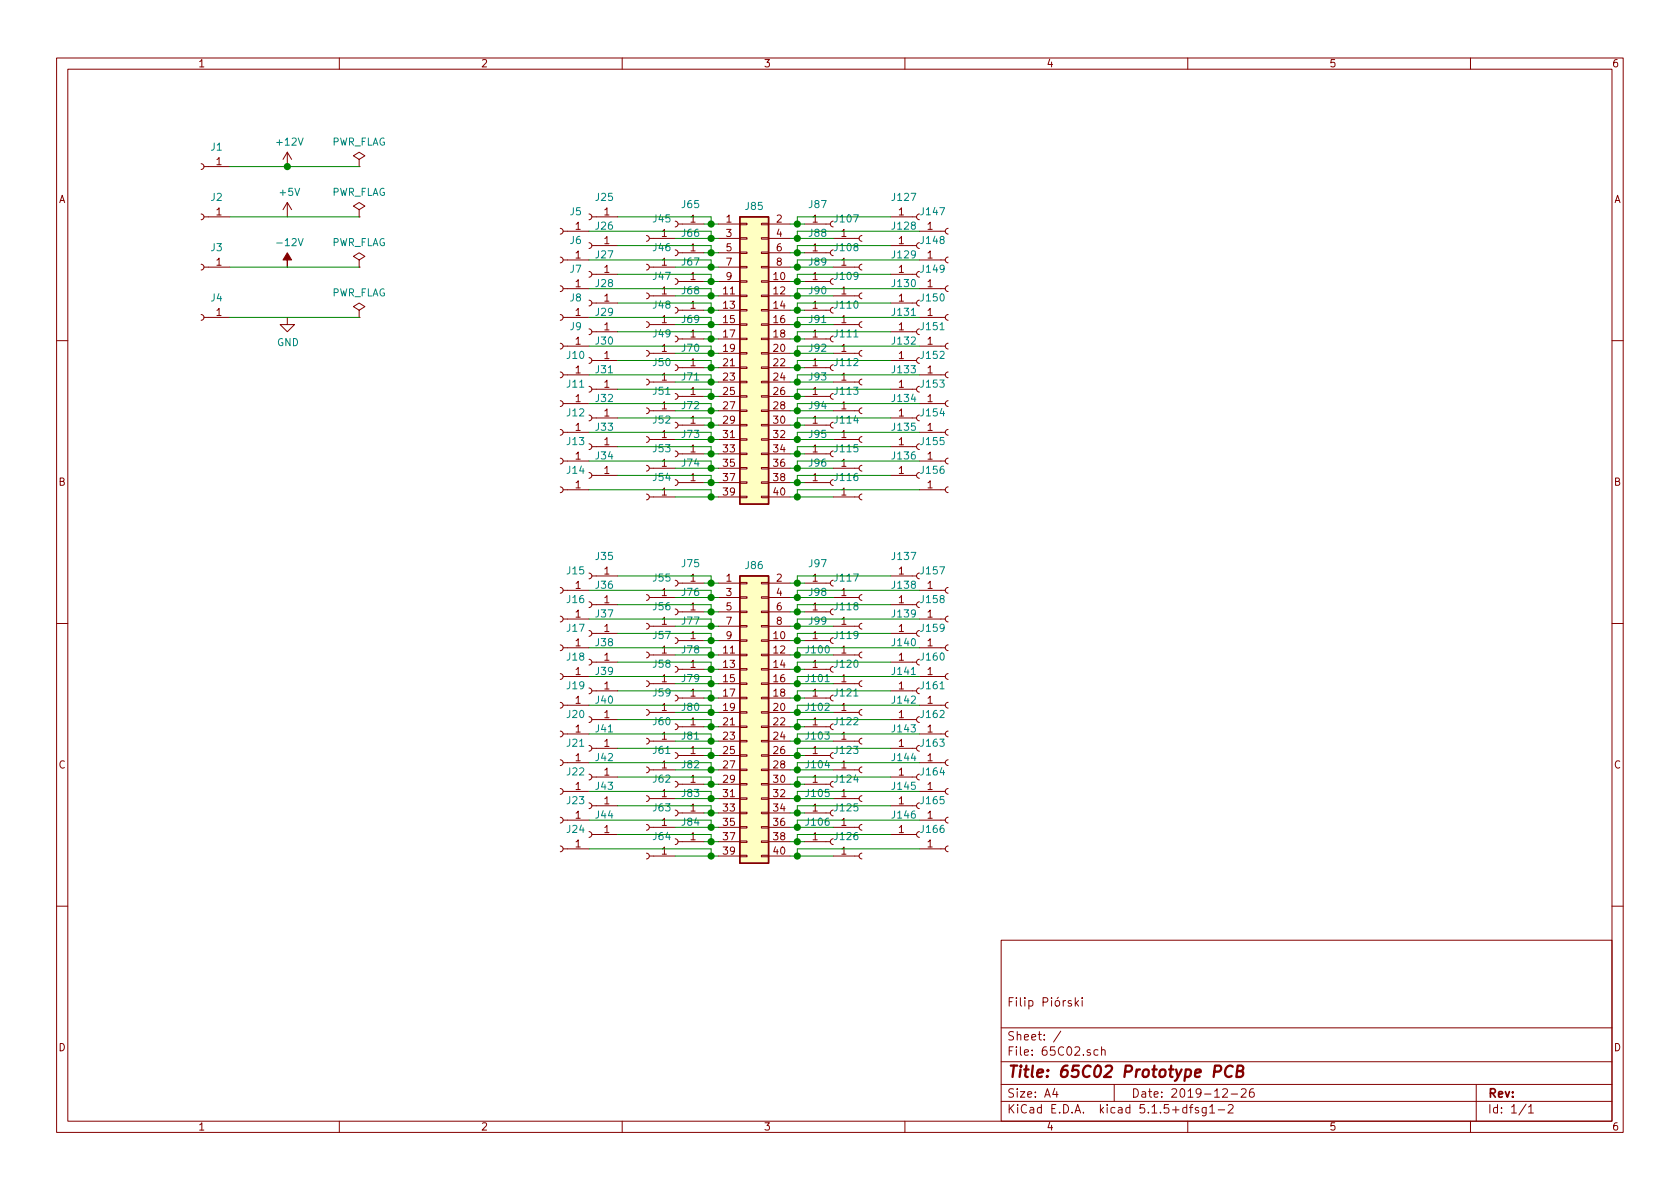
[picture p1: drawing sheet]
<svg xmlns="http://www.w3.org/2000/svg" width="297mm" height="210mm" viewBox="0 0 297 210" stroke-linecap="round" stroke-linejoin="round" font-family="sans-serif">
<g fill="none" stroke="#840000" stroke-width=".18">
<path d="M10 10.3h277v189.9h-277zM12 12.2h273v186.1h-273zM60 10.3v1.9M110 10.3v1.9M160 10.3v1.9M210 10.3v1.9M260 10.3v1.9M35.6 29l.3 .1 .2 .3-.2 .4-.3 .2M35.6 37.8l.3 .2 .2 .2-.2 .5-.3 .2M36.1 38.3h4.5M36.1 29.5h4.5M50.8 26.9l-.8 1.3"/>
<path d="M50.8 26.9v2.6M50.8 35.8v2.5M50.8 26.9l.8 1.3M50.8 35.8l-.8 1.3M50.8 35.8l.8 1.3M63.5 28.2l1-.6-1-.7-1 .7 1 .6v1.3M63.5 29.5h.1M63.5 37.1l1-.7-1-.6-1 .6 1 .7v1.2M63.5 38.3h.1M104.1 37.8l.4 .2 .1 .2-.1 .5-.4 .2M104.6 38.3h4.6M119.4 39.1l.3 .1 .2 .3-.1 .4-.4 .2"/>
<path d="M119.9 39.6h4.6M127 39.6h3.8M130.8 39.5h1.3v.2h-1.3zM134.6 39.5h1.3v.2h-1.3zM135.9 39.6h3.8M142.2 39.6h4.6M147.3 39.1l-.3 .1-.2 .3 .1 .4 .4 .2M157.5 38.3h4.6M162.6 37.8l-.3 .1-.2 .4 .1 .4 .4 .2M35.6 46.7l.3 .2 .2 .2-.2 .5-.3 .1M35.6 55.6l.3 .1 .2 .3-.2 .5-.3 .1M36.1 56.1h4.5"/>
<path d="M36.1 47.2h4.5M50.8 56.1v1.3h1.3l-1.3 1.3-1.3-1.3h1.3M63.5 46l1-.7-1-.6-1 .6 1 .7v1.2M63.5 47.2h.1M63.5 54.9l1-.7-1-.6-1 .6 1 .7v1.2M63.5 56.1h.1M99.1 50.5l.3 .2 .2 .2-.2 .5-.3 .2M99.1 55.6l.3 .1 .2 .3-.2 .5-.3 .1M99.1 45.5l.3 .1 .2 .3-.2 .4-.3 .2M99.1 40.4l.3 .1 .2 .3-.2 .4-.3 .2M99.6 56.1h4.5M99.6 51h4.5"/>
<path d="M99.6 46h4.5M99.6 40.9h4.5M104.1 48l.4 .1 .1 .3-.1 .4-.4 .2M104.1 53.1l.4 .1 .1 .3-.1 .4-.4 .2M104.1 58.2l.4 .1 .1 .3-.1 .4-.4 .2M104.1 42.9l.4 .1 .1 .3-.1 .5-.4 .1M104.6 53.6h4.6M104.6 48.5h4.6M104.6 58.7h4.6M104.6 43.4h4.6M114.3 41.7l.3 .1 .2 .3-.1 .4-.4 .2M114.3 46.7l.3 .2 .2 .2-.1 .5-.4 .1"/>
<path d="M114.3 51.8l.3 .1 .2 .3-.1 .4-.4 .2M114.3 56.9l.3 .1 .2 .3-.1 .4-.4 .2M114.8 47.2h4.6M114.8 52.3h4.6M114.8 57.4h4.6M114.8 42.2h4.6M119.4 44.2l.3 .1 .2 .3-.1 .4-.4 .2M119.4 49.3l.3 .1 .2 .3-.1 .4-.4 .2M119.4 54.4l.3 .1 .2 .3-.1 .4-.4 .2M119.4 59.4l.3 .2 .2 .2-.1 .5-.4 .1M119.9 44.7h4.6M119.9 49.8h4.6"/>
<path d="M119.9 54.9h4.6M119.9 59.9h4.6M127 44.7h3.8M127 47.2h3.8M127 49.8h3.8M127 52.3h3.8M127 54.9h3.8M127 57.4h3.8M127 59.9h3.8M127 42.2h3.8M130.8 59.8h1.3v.3h-1.3zM130.8 57.3h1.3v.2h-1.3z"/>
<path d="M130.8 54.7h1.3v.3h-1.3zM130.8 52.2h1.3v.2h-1.3zM130.8 49.7h1.3v.2h-1.3zM130.8 47.1h1.3v.3h-1.3zM130.8 44.6h1.3v.2h-1.3zM130.8 42h1.3v.3h-1.3zM134.6 59.8h1.3v.3h-1.3zM134.6 57.3h1.3v.2h-1.3zM134.6 54.7h1.3v.3h-1.3zM134.6 52.2h1.3v.2h-1.3zM134.6 49.7h1.3v.2h-1.3zM134.6 47.1h1.3v.3h-1.3z"/>
<path d="M134.6 44.6h1.3v.2h-1.3zM134.6 42h1.3v.3h-1.3zM135.9 44.7h3.8M135.9 47.2h3.8M135.9 49.8h3.8M135.9 52.3h3.8M135.9 54.9h3.8M135.9 57.4h3.8M135.9 59.9h3.8M135.9 42.2h3.8M142.2 44.7h4.6M142.2 49.8h4.6"/>
<path d="M142.2 54.9h4.6M142.2 59.9h4.6M147.3 44.2l-.3 .1-.2 .3 .1 .4 .4 .2M147.3 49.3l-.3 .1-.2 .3 .1 .4 .4 .2M147.3 54.4l-.3 .1-.2 .3 .1 .4 .4 .2M147.3 59.4l-.3 .1-.2 .4 .1 .3 .4 .2M147.3 47.2h4.6M147.3 52.3h4.6M147.3 57.4h4.6M147.3 42.2h4.6M152.4 46.7l-.3 .1-.2 .4 .1 .3 .4 .2M152.4 51.8l-.3 .1-.2 .3 .1 .4 .4 .2"/>
<path d="M152.4 56.9l-.3 .1-.2 .3 .1 .4 .4 .2M152.4 41.7l-.3 .1-.2 .3 .1 .4 .4 .2M157.5 53.6h4.6M157.5 48.5h4.6M157.5 58.7h4.6M157.5 43.4h4.6M162.6 53.1l-.3 .1-.2 .3 .1 .4 .4 .2M162.6 48l-.3 .1-.2 .3 .1 .4 .4 .2M162.6 58.2l-.3 .1-.2 .3 .1 .4 .4 .2M162.6 42.9l-.3 .1-.2 .4 .1 .3 .4 .2M162.6 56.1h4.5M162.6 51h4.5"/>
<path d="M162.6 46h4.5M162.6 40.9h4.5M167.6 55.6l-.3 .1-.2 .4 .1 .3 .4 .2M167.6 50.5l-.3 .1-.2 .4 .1 .4 .4 .2M167.6 45.5l-.3 .1-.2 .3 .1 .4 .4 .2M167.6 40.4l-.3 .1-.2 .3 .1 .4 .4 .2M10 60.2h2M99.1 60.7l.3 .1 .2 .3-.2 .4-.3 .2M99.1 65.8l.3 .1 .2 .3-.2 .4-.3 .2M99.1 70.9l.3 .1 .2 .3-.2 .4-.3 .2M99.1 75.9l.3 .2 .2 .2-.2 .5-.3 .2M99.6 76.4h4.5"/>
<path d="M99.6 71.4h4.5M99.6 66.3h4.5M99.6 61.2h4.5M104.1 78.5l.4 .1 .1 .3-.1 .4-.4 .2M104.1 63.2l.4 .2 .1 .2-.1 .5-.4 .2M104.1 68.3l.4 .1 .1 .3-.1 .5-.4 .1M104.1 73.4l.4 .1 .1 .3-.1 .4-.4 .2M104.6 79h4.6M104.6 73.9h4.6M104.6 68.8h4.6M104.6 63.7h4.6M114.3 62l.3 .1 .2 .3-.1 .4-.4 .2"/>
<path d="M114.3 67.1l.3 .1 .2 .3-.1 .4-.4 .2M114.3 72.1l.3 .2 .2 .2-.1 .5-.4 .1M114.3 77.2l.3 .1 .2 .3-.1 .4-.4 .2M114.8 62.5h4.6M114.8 67.6h4.6M114.8 72.6h4.6M114.8 77.7h4.6M119.4 64.5l.3 .1 .2 .3-.1 .4-.4 .2M119.4 69.6l.3 .1 .2 .3-.1 .4-.4 .2M119.4 74.7l.3 .1 .2 .3-.1 .4-.4 .2M119.4 79.8l.3 .1 .2 .3-.1 .4-.4 .2M119.9 65h4.6"/>
<path d="M119.9 70.1h4.6M119.9 75.2h4.6M127 62.5h3.8M127 65h3.8M127 67.6h3.8M127 70.1h3.8M127 72.6h3.8M127 75.2h3.8M127 77.7h3.8M130.8 67.4h1.3v.3h-1.3zM130.8 70h1.3v.2h-1.3zM130.8 72.5h1.3v.3h-1.3z"/>
<path d="M130.8 75.1h1.3v.2h-1.3zM130.8 77.6h1.3v.2h-1.3zM130.8 64.9h1.3v.2h-1.3zM130.8 62.4h1.3v.2h-1.3zM134.6 67.4h1.3v.3h-1.3zM134.6 70h1.3v.2h-1.3zM134.6 72.5h1.3v.3h-1.3zM134.6 75.1h1.3v.2h-1.3zM134.6 77.6h1.3v.2h-1.3zM134.6 64.9h1.3v.2h-1.3zM134.6 62.4h1.3v.2h-1.3zM135.9 62.5h3.8"/>
<path d="M135.9 65h3.8M135.9 67.6h3.8M135.9 70.1h3.8M135.9 72.6h3.8M135.9 75.2h3.8M135.9 77.7h3.8M142.2 65h4.6M142.2 70.1h4.6M142.2 75.2h4.6M147.3 64.5l-.3 .1-.2 .3 .1 .4 .4 .2M147.3 69.6l-.3 .1-.2 .3 .1 .4 .4 .2M147.3 74.7l-.3 .1-.2 .3 .1 .4 .4 .2"/>
<path d="M147.3 79.8l-.3 .1-.2 .3 .1 .4 .4 .2M147.3 62.5h4.6M147.3 67.6h4.6M147.3 72.6h4.6M147.3 77.7h4.6M152.4 62l-.3 .1-.2 .3 .1 .4 .4 .2M152.4 67.1l-.3 .1-.2 .3 .1 .4 .4 .2M152.4 72.1l-.3 .1-.2 .4 .1 .3 .4 .2M152.4 77.2l-.3 .1-.2 .3 .1 .4 .4 .2M157.5 79h4.6M157.5 73.9h4.6M157.5 68.8h4.6"/>
<path d="M157.5 63.7h4.6M162.6 78.5l-.3 .1-.2 .3 .1 .4 .4 .2M162.6 73.4l-.3 .1-.2 .3 .1 .4 .4 .2M162.6 68.3l-.3 .1-.2 .4 .1 .3 .4 .2M162.6 63.2l-.3 .1-.2 .4 .1 .4 .4 .2M162.6 76.4h4.5M162.6 71.4h4.5M162.6 66.3h4.5M162.6 61.2h4.5M167.6 75.9l-.3 .1-.2 .4 .1 .4 .4 .2M167.6 70.9l-.3 .1-.2 .3 .1 .4 .4 .2M167.6 65.8l-.3 .1-.2 .3 .1 .4 .4 .2"/>
<path d="M167.6 60.7l-.3 .1-.2 .3 .1 .4 .4 .2M285 60.2h2M99.1 81l.3 .1 .2 .3-.2 .5-.3 .1M99.1 86.1l.3 .1 .2 .3-.2 .4-.3 .2M99.6 81.5h4.5M99.6 86.6h4.5M104.1 83.6l.4 .1 .1 .3-.1 .4-.4 .2M104.6 84.1h4.6M114.3 82.3l.3 .1 .2 .3-.1 .4-.4 .2M114.3 87.4l.3 .1 .2 .3-.1 .4-.4 .2M114.8 87.9h4.6M114.8 82.8h4.6"/>
<path d="M119.4 84.8l.3 .2 .2 .2-.1 .5-.4 .1M119.9 85.3h4.6M119.9 80.3h4.6M127 87.9h3.8M127 85.3h3.8M127 82.8h3.8M127 80.3h3.8M130.8 80.1h1.3v.3h-1.3zM130.8 82.7h1.3v.2h-1.3zM130.8 85.2h1.3v.3h-1.3zM130.8 87.8h1.3v.2h-1.3zM134.6 80.1h1.3v.3h-1.3z"/>
<path d="M134.6 82.7h1.3v.2h-1.3zM134.6 85.2h1.3v.3h-1.3zM134.6 87.8h1.3v.2h-1.3zM135.9 87.9h3.8M135.9 85.3h3.8M135.9 82.8h3.8M135.9 80.3h3.8M142.2 85.3h4.6M142.2 80.3h4.6M147.3 84.8l-.3 .1-.2 .4 .1 .3 .4 .2M147.3 87.9h4.6M147.3 82.8h4.6"/>
<path d="M152.4 87.4l-.3 .1-.2 .3 .1 .4 .4 .2M152.4 82.3l-.3 .1-.2 .3 .1 .4 .4 .2M157.5 84.1h4.6M162.6 83.6l-.3 .1-.2 .3 .1 .4 .4 .2M162.6 81.5h4.5M162.6 86.6h4.5M167.6 81l-.3 .1-.2 .4 .1 .3 .4 .2M167.6 86.1l-.3 .1-.2 .3 .1 .4 .4 .2M10 110.3h2M99.1 119.1l.3 .1 .2 .3-.2 .5-.3 .1M99.1 114l.3 .2 .2 .2-.2 .5-.3 .2M99.1 109l.3 .1 .2 .3-.2 .4-.3 .2"/>
<path d="M99.1 103.9l.3 .1 .2 .3-.2 .4-.3 .2M99.6 119.6h4.5M99.6 114.5h4.5M99.6 109.5h4.5M99.6 104.4h4.5M104.1 116.6l.4 .1 .1 .3-.1 .4-.4 .2M104.1 111.5l.4 .1 .1 .3-.1 .4-.4 .2M104.1 106.4l.4 .1 .1 .3-.1 .5-.4 .1M104.1 101.3l.4 .2 .1 .2-.1 .5-.4 .2M104.6 117.1h4.6M104.6 112h4.6M104.6 106.9h4.6"/>
<path d="M104.6 101.8h4.6M114.3 115.3l.3 .1 .2 .3-.1 .4-.4 .2M114.3 110.2l.3 .2 .2 .2-.1 .5-.4 .1M114.3 105.2l.3 .1 .2 .3-.1 .4-.4 .2M114.8 115.8h4.6M114.8 110.7h4.6M114.8 105.7h4.6M119.4 117.9l.3 .1 .2 .3-.1 .4-.4 .2M119.4 112.8l.3 .1 .2 .3-.1 .4-.4 .2M119.4 107.7l.3 .1 .2 .3-.1 .4-.4 .2M119.4 102.6l.3 .1 .2 .3-.1 .4-.4 .2M119.9 118.4h4.6"/>
<path d="M119.9 113.3h4.6M119.9 108.2h4.6M119.9 103.1h4.6M127 118.4h3.8M127 115.8h3.8M127 113.3h3.8M127 110.7h3.8M127 108.2h3.8M127 105.7h3.8M127 103.1h3.8M130.8 118.2h1.3v.3h-1.3zM130.8 115.7h1.3v.2h-1.3z"/>
<path d="M130.8 113.2h1.3v.2h-1.3zM130.8 110.6h1.3v.3h-1.3zM130.8 108.1h1.3v.2h-1.3zM130.8 105.5h1.3v.3h-1.3zM130.8 103h1.3v.2h-1.3zM134.6 118.2h1.3v.3h-1.3zM134.6 115.7h1.3v.2h-1.3zM134.6 113.2h1.3v.2h-1.3zM134.6 110.6h1.3v.3h-1.3zM134.6 108.1h1.3v.2h-1.3zM134.6 105.5h1.3v.3h-1.3zM134.6 103h1.3v.2h-1.3z"/>
<path d="M135.9 118.4h3.8M135.9 115.8h3.8M135.9 113.3h3.8M135.9 110.7h3.8M135.9 108.2h3.8M135.9 105.7h3.8M135.9 103.1h3.8M142.2 118.4h4.6M142.2 113.3h4.6M142.2 108.2h4.6M142.2 103.1h4.6M147.3 117.9l-.3 .1-.2 .3 .1 .4 .4 .2"/>
<path d="M147.3 112.8l-.3 .1-.2 .3 .1 .4 .4 .2M147.3 107.7l-.3 .1-.2 .3 .1 .4 .4 .2M147.3 102.6l-.3 .1-.2 .3 .1 .4 .4 .2M147.3 115.8h4.6M147.3 110.7h4.6M147.3 105.7h4.6M152.4 115.3l-.3 .1-.2 .3 .1 .4 .4 .2M152.4 110.2l-.3 .1-.2 .4 .1 .3 .4 .2M152.4 105.2l-.3 .1-.2 .3 .1 .4 .4 .2M157.5 117.1h4.6M157.5 112h4.6M157.5 106.9h4.6"/>
<path d="M157.5 101.8h4.6M162.6 101.3l-.3 .1-.2 .4 .1 .4 .4 .2M162.6 106.4l-.3 .1-.2 .4 .1 .3 .4 .2M162.6 111.5l-.3 .1-.2 .3 .1 .4 .4 .2M162.6 116.6l-.3 .1-.2 .3 .1 .4 .4 .2M162.6 119.6h4.5M162.6 114.5h4.5M162.6 109.5h4.5M162.6 104.4h4.5M167.6 119.1l-.3 .1-.2 .4 .1 .3 .4 .2M167.6 114l-.3 .1-.2 .4 .1 .4 .4 .2M167.6 103.9l-.3 .1-.2 .3 .1 .4 .4 .2"/>
<path d="M167.6 109l-.3 .1-.2 .3 .1 .4 .4 .2M285 110.3h2M99.1 139.4l.3 .2 .2 .2-.2 .5-.3 .2M99.1 134.4l.3 .1 .2 .3-.2 .4-.3 .2M99.1 129.3l.3 .1 .2 .3-.2 .4-.3 .2M99.1 124.2l.3 .1 .2 .3-.2 .4-.3 .2M99.6 139.9h4.5M99.6 134.9h4.5M99.6 129.8h4.5M99.6 124.7h4.5M104.1 121.7l.4 .1 .1 .3-.1 .4-.4 .2M104.1 136.9l.4 .1 .1 .3-.1 .4-.4 .2"/>
<path d="M104.1 131.8l.4 .1 .1 .3-.1 .5-.4 .1M104.1 126.7l.4 .2 .1 .2-.1 .5-.4 .2M104.6 122.2h4.6M104.6 137.4h4.6M104.6 132.3h4.6M104.6 127.2h4.6M114.3 120.4l.3 .1 .2 .3-.1 .4-.4 .2M114.3 135.6l.3 .2 .2 .2-.1 .5-.4 .1M114.3 130.6l.3 .1 .2 .3-.1 .4-.4 .2M114.3 125.5l.3 .1 .2 .3-.1 .4-.4 .2M114.8 120.9h4.6M114.8 136.1h4.6"/>
<path d="M114.8 131.1h4.6M114.8 126h4.6M119.4 138.2l.3 .1 .2 .3-.1 .4-.4 .2M119.4 133.1l.3 .1 .2 .3-.1 .4-.4 .2M119.4 128l.3 .1 .2 .3-.1 .4-.4 .2M119.4 122.9l.3 .2 .2 .2-.1 .5-.4 .1M119.9 138.7h4.6M119.9 133.6h4.6M119.9 128.5h4.6M119.9 123.4h4.6M127 120.9h3.8M127 136.1h3.8"/>
<path d="M127 138.7h3.8M127 133.6h3.8M127 131.1h3.8M127 128.5h3.8M127 126h3.8M127 123.4h3.8M130.8 130.9h1.3v.3h-1.3zM130.8 133.5h1.3v.2h-1.3zM130.8 136h1.3v.3h-1.3zM130.8 138.6h1.3v.2h-1.3zM130.8 128.4h1.3v.2h-1.3zM130.8 123.3h1.3v.3h-1.3z"/>
<path d="M130.8 120.8h1.3v.2h-1.3zM130.8 125.9h1.3v.2h-1.3zM134.6 130.9h1.3v.3h-1.3zM134.6 133.5h1.3v.2h-1.3zM134.6 136h1.3v.3h-1.3zM134.6 138.6h1.3v.2h-1.3zM134.6 128.4h1.3v.2h-1.3zM134.6 123.3h1.3v.3h-1.3zM134.6 120.8h1.3v.2h-1.3zM134.6 125.9h1.3v.2h-1.3zM135.9 120.9h3.8M135.9 136.1h3.8"/>
<path d="M135.9 138.7h3.8M135.9 133.6h3.8M135.9 131.1h3.8M135.9 128.5h3.8M135.9 126h3.8M135.9 123.4h3.8M142.2 138.7h4.6M142.2 133.6h4.6M142.2 128.5h4.6M142.2 123.4h4.6M147.3 133.1l-.3 .1-.2 .3 .1 .4 .4 .2M147.3 128l-.3 .1-.2 .3 .1 .4 .4 .2"/>
<path d="M147.3 122.9l-.3 .1-.2 .4 .1 .3 .4 .2M147.3 138.2l-.3 .1-.2 .3 .1 .4 .4 .2M147.3 120.9h4.6M147.3 136.1h4.6M147.3 131.1h4.6M147.3 126h4.6M152.4 120.4l-.3 .1-.2 .3 .1 .4 .4 .2M152.4 130.6l-.3 .1-.2 .3 .1 .4 .4 .2M152.4 125.5l-.3 .1-.2 .3 .1 .4 .4 .2M152.4 135.6l-.3 .1-.2 .4 .1 .3 .4 .2M157.5 122.2h4.6M157.5 137.4h4.6"/>
<path d="M157.5 132.3h4.6M157.5 127.2h4.6M162.6 121.7l-.3 .1-.2 .3 .1 .4 .4 .2M162.6 126.7l-.3 .1-.2 .4 .1 .4 .4 .2M162.6 131.8l-.3 .1-.2 .4 .1 .3 .4 .2M162.6 136.9l-.3 .1-.2 .3 .1 .4 .4 .2M162.6 139.9h4.5M162.6 134.9h4.5M162.6 129.8h4.5M162.6 124.7h4.5M167.6 124.2l-.3 .1-.2 .3 .1 .4 .4 .2M167.6 134.4l-.3 .1-.2 .3 .1 .4 .4 .2"/>
<path d="M167.6 139.4l-.3 .1-.2 .4 .1 .4 .4 .2M167.6 129.3l-.3 .1-.2 .3 .1 .4 .4 .2M99.1 149.6l.3 .1 .2 .3-.2 .4-.3 .2M99.1 144.5l.3 .1 .2 .3-.2 .5-.3 .1M99.6 150.1h4.5M99.6 145h4.5M104.1 147.1l.4 .1 .1 .3-.1 .4-.4 .2M104.1 142l.4 .1 .1 .3-.1 .4-.4 .2M104.6 147.6h4.6M104.6 142.5h4.6M114.3 150.9l.3 .1 .2 .3-.1 .4-.4 .2M114.3 145.8l.3 .1 .2 .3-.1 .4-.4 .2"/>
<path d="M114.3 140.7l.3 .1 .2 .3-.1 .4-.4 .2M114.8 151.4h4.6M114.8 146.3h4.6M114.8 141.2h4.6M119.4 148.3l.3 .2 .2 .2-.1 .5-.4 .1M119.4 143.3l.3 .1 .2 .3-.1 .4-.4 .2M119.9 148.8h4.6M119.9 143.8h4.6M127 151.4h3.8M127 148.8h3.8M127 146.3h3.8M127 143.8h3.8"/>
<path d="M127 141.2h3.8M130.8 141.1h1.3v.2h-1.3zM130.8 143.6h1.3v.3h-1.3zM130.8 146.2h1.3v.2h-1.3zM130.8 148.7h1.3v.3h-1.3zM130.8 151.3h1.3v.2h-1.3zM134.6 141.1h1.3v.2h-1.3zM134.6 143.6h1.3v.3h-1.3zM134.6 146.2h1.3v.2h-1.3zM134.6 148.7h1.3v.3h-1.3zM134.6 151.3h1.3v.2h-1.3zM135.9 151.4h3.8"/>
<path d="M135.9 148.8h3.8M135.9 146.3h3.8M135.9 143.8h3.8M135.9 141.2h3.8M142.2 148.8h4.6M142.2 143.8h4.6M147.3 148.3l-.3 .1-.2 .4 .1 .3 .4 .2M147.3 143.3l-.3 .1-.2 .3 .1 .4 .4 .2M147.3 151.4h4.6M147.3 146.3h4.6M147.3 141.2h4.6M152.4 140.7l-.3 .1-.2 .3 .1 .4 .4 .2"/>
<path d="M152.4 145.8l-.3 .1-.2 .3 .1 .4 .4 .2M152.4 150.9l-.3 .1-.2 .3 .1 .4 .4 .2M157.5 147.6h4.6M157.5 142.5h4.6M162.6 142l-.3 .1-.2 .3 .1 .4 .4 .2M162.6 147.1l-.3 .1-.2 .3 .1 .4 .4 .2M162.6 150.1h4.5M162.6 145h4.5M167.6 149.6l-.3 .1-.2 .3 .1 .4 .4 .2M167.6 144.5l-.3 .1-.2 .4 .1 .3 .4 .2M10 160.2h2M177 166.3h108v32h-108z"/>
<path d="M189.4 177l-.3-.1-.3 .2 .1 .3 .5 .1v.3h-.6M190.1 176.4v1.5M190.3 177.4l.4 .5M190.7 176.9l-.6 .6M191.3 176.4v.2M191.3 176.9v1M285 160.2h2M60 198.3v1.9M110 198.3v1.9M160 198.3v1.9M177 194.8h108M177 191.8h108"/>
<path d="M177 187.8h108M177 181.8h108M186.5 192.5l-.4 1h1M186.8 193v1M187.6 182.3l-1.3 2M194.1 185.7l-.4-.1-.3 .3 .1 .6 .2 .1 .4-.1M194.8 185.7l.2-.1 .3 .1 .1 .9M194.8 185.1v1.5M197 191.8v3M210 198.3v1.9M210.3 195.8h.6M210.9 195.3l-.4 .2v1.3"/>
<path d="M211.9 195.9l-.4-.1-.2 .2 .1 .3 .5 .1v.3h-.6M213.3 195.8v1.2l-.3 .3h-.4M213.3 195.9l-.5-.1-.3 .3 .1 .6 .2 .1 .5-.1M213.9 195.8l.4-.5v1.5M213.9 196.8h.9M215.4 196.3h1.1M216.2 192.7l.2-.2h.4l.2 .5-.9 1h.9M217.2 195.5l.2-.2h.4l.2 .5-.9 1h.9M217.7 193.5h1.1M219.5 192.7l.2-.2h.3l.3 .2v.3v.2l-.9 .8h.9M221.6 192.5a.59 .59 0 0 0-.7 .7l.1 .7 .2 .1 .5-.1 .1-.5-.2-.2-.4-.1-.3 .3M260 198.3v1.9"/>
<path d="M261 191.8v6.5M269.8 195.2l-1.2 2M270.3 195.8l.4-.5v1.5M270.3 196.8h.8"/>
</g>
<path d="M214.7 189.5h.8a.56 .56 0 0 0 .4-.5 .56 .56 0 0 0-.3-.6h-.8l-.2 2M218 188.6a.89 .89 0 0 0-1.1 0 .89 .89 0 0 0-.3 1 .71 .71 0 0 0 .3 .8 .71 .71 0 0 0 .9-.1M218.7 189.4h.7a.5 .5 0 0 0 .4-.4 .5 .5 0 0 0-.3-.6h-.7l-.2 2h.8a.53 .53 0 0 0 .4-.5 .53 .53 0 0 0-.4-.5" fill="none" stroke="#840000" stroke-width=".41"/>
<g fill="#ffffc2" stroke="#ffffc2" stroke-width=".18">
<path d="M130.8 38.3h5.1v50.8h-5.1z"/>
<path d="M130.8 101.8h5.1v50.8h-5.1z"/>
</g>
<path d="M130.8 38.3h5.1v50.8h-5.1zM130.8 101.8h5.1v50.8h-5.1z" fill="none" stroke="#840000" stroke-width=".25"/>
<path d="M50.8 44.7l.8 1.3h-.8v1.2v-1.2h-.8z" fill="#840000" stroke="#840000" stroke-width=".18"/>
<g fill="none" stroke="#008400" stroke-width=".18">
<path d="M40.6 38.3h22.9M40.6 29.5h22.9M109.2 38.3h16.5v1.3M124.5 39.6h2.5M139.7 39.6h2.5M157.5 38.3h-16.5v1.3M40.6 47.2h22.9M40.6 56.1h22.9M104.1 40.9h21.6v1.3M104.1 46h21.6v1.2M104.1 51h21.6v1.3M104.1 56.1h21.6v1.3"/>
<path d="M109.2 43.4h16.5v1.3M109.2 48.5h16.5v1.3M109.2 53.6h16.5v1.3M109.2 58.7h16.5v1.2M119.4 57.4h7.6M119.4 52.3h7.6M119.4 47.2h7.6M119.4 42.2h7.6M124.5 59.9h2.5M124.5 54.9h2.5M124.5 49.8h2.5M124.5 44.7h2.5"/>
<path d="M139.7 59.9h2.5M139.7 54.9h2.5M139.7 57.4h7.6M139.7 52.3h7.6M139.7 49.8h2.5M139.7 47.2h7.6M139.7 44.7h2.5M139.7 42.2h7.6M157.5 43.4h-16.5v1.3M157.5 48.5h-16.5v1.3M157.5 53.6h-16.5v1.3M157.5 58.7h-16.5v1.2"/>
<path d="M162.6 40.9h-21.6v1.3M162.6 46h-21.6v1.2M162.6 51h-21.6v1.3M162.6 56.1h-21.6v1.3M104.1 61.2h21.6v1.3M104.1 66.3h21.6v1.3M104.1 71.4h21.6v1.2M104.1 76.4h21.6v1.3M109.2 63.7h16.5v1.3M109.2 68.8h16.5v1.3M109.2 73.9h16.5v1.3M109.2 79h16.5v1.3"/>
<path d="M119.4 77.7h7.6M119.4 72.6h7.6M119.4 67.6h7.6M119.4 62.5h7.6M124.5 70.1h2.5M124.5 75.2h2.5M124.5 65h2.5M139.7 70.1h2.5M139.7 77.7h7.6M139.7 75.2h2.5M139.7 72.6h7.6M139.7 67.6h7.6"/>
<path d="M139.7 65h2.5M139.7 62.5h7.6M157.5 63.7h-16.5v1.3M157.5 68.8h-16.5v1.3M157.5 73.9h-16.5v1.3M157.5 79h-16.5v1.3M162.6 61.2h-21.6v1.3M162.6 66.3h-21.6v1.3M162.6 71.4h-21.6v1.2M162.6 76.4h-21.6v1.3M104.1 81.5h21.6v1.3M104.1 86.6h21.6v1.3"/>
<path d="M109.2 84.1h16.5v1.2M119.4 87.9h7.6M119.4 82.8h7.6M124.5 80.3h2.5M124.5 85.3h2.5M139.7 80.3h2.5M139.7 87.9h7.6M139.7 85.3h2.5M139.7 82.8h7.6M157.5 84.1h-16.5v1.2M162.6 81.5h-21.6v1.3M162.6 86.6h-21.6v1.3"/>
<path d="M104.1 104.4h21.6v1.3M104.1 119.6h21.6v1.3M104.1 114.5h21.6v1.3M104.1 109.5h21.6v1.2M109.2 106.9h16.5v1.3M109.2 101.8h16.5v1.3M109.2 117.1h16.5v1.3M109.2 112h16.5v1.3M119.4 105.7h7.6M119.4 115.8h7.6M119.4 110.7h7.6M124.5 103.1h2.5"/>
<path d="M124.5 108.2h2.5M124.5 118.4h2.5M124.5 113.3h2.5M139.7 103.1h2.5M139.7 108.2h2.5M139.7 105.7h7.6M139.7 118.4h2.5M139.7 115.8h7.6M139.7 113.3h2.5M139.7 110.7h7.6M157.5 101.8h-16.5v1.3M157.5 106.9h-16.5v1.3"/>
<path d="M157.5 112h-16.5v1.3M157.5 117.1h-16.5v1.3M162.6 104.4h-21.6v1.3M162.6 109.5h-21.6v1.2M162.6 114.5h-21.6v1.3M162.6 119.6h-21.6v1.3M104.1 134.9h21.6v1.2M104.1 129.8h21.6v1.3M104.1 124.7h21.6v1.3M104.1 139.9h21.6v1.3M109.2 137.4h16.5v1.3M109.2 127.2h16.5v1.3"/>
<path d="M109.2 132.3h16.5v1.3M109.2 122.2h16.5v1.2M119.4 131.1h7.6M119.4 136.1h7.6M119.4 126h7.6M119.4 120.9h7.6M124.5 133.6h2.5M124.5 128.5h2.5M124.5 138.7h2.5M124.5 123.4h2.5M139.7 131.1h7.6M139.7 136.1h7.6"/>
<path d="M139.7 126h7.6M139.7 133.6h2.5M139.7 128.5h2.5M139.7 138.7h2.5M139.7 123.4h2.5M139.7 120.9h7.6M157.5 122.2h-16.5v1.2M157.5 127.2h-16.5v1.3M157.5 132.3h-16.5v1.3M157.5 137.4h-16.5v1.3M162.6 124.7h-21.6v1.3M162.6 129.8h-21.6v1.3"/>
<path d="M162.6 134.9h-21.6v1.2M162.6 139.9h-21.6v1.3M104.1 145h21.6v1.3M104.1 150.1h21.6v1.3M109.2 142.5h16.5v1.3M109.2 147.6h16.5v1.2M119.4 151.4h7.6M119.4 146.3h7.6M119.4 141.2h7.6M124.5 148.8h2.5M124.5 143.8h2.5M139.7 151.4h7.6"/>
<path d="M139.7 148.8h2.5M139.7 146.3h7.6M139.7 143.8h2.5M139.7 141.2h7.6M157.5 142.5h-16.5v1.3M157.5 147.6h-16.5v1.2M162.6 145h-21.6v1.3M162.6 150.1h-21.6v1.3"/>
</g>
<g fill="#008400" stroke="#008400" stroke-width=".25">
<circle cx="125.7" cy="151.4" r=".51"/>
<circle cx="125.7" cy="42.2" r=".51"/>
<circle cx="125.7" cy="44.7" r=".51"/>
<circle cx="125.7" cy="118.4" r=".51"/>
<circle cx="141" cy="72.6" r=".51"/>
<circle cx="125.7" cy="123.4" r=".51"/>
<circle cx="125.7" cy="148.8" r=".51"/>
<circle cx="141" cy="108.2" r=".51"/>
<circle cx="125.7" cy="120.9" r=".51"/>
<circle cx="141" cy="80.3" r=".51"/>
<circle cx="125.7" cy="138.7" r=".51"/>
<circle cx="141" cy="85.3" r=".51"/>
<circle cx="125.7" cy="136.1" r=".51"/>
<circle cx="141" cy="82.8" r=".51"/>
<circle cx="125.7" cy="141.2" r=".51"/>
<circle cx="141" cy="87.9" r=".51"/>
<circle cx="125.7" cy="133.6" r=".51"/>
<circle cx="125.7" cy="143.8" r=".51"/>
<circle cx="50.8" cy="29.5" r=".51"/>
<circle cx="125.7" cy="131.1" r=".51"/>
<circle cx="141" cy="77.7" r=".51"/>
<circle cx="125.7" cy="128.5" r=".51"/>
<circle cx="125.7" cy="146.3" r=".51"/>
<circle cx="125.7" cy="126" r=".51"/>
<circle cx="125.7" cy="39.6" r=".51"/>
<circle cx="141" cy="75.2" r=".51"/>
<circle cx="141" cy="131.1" r=".51"/>
<circle cx="141" cy="120.9" r=".51"/>
<circle cx="125.7" cy="72.6" r=".51"/>
<circle cx="141" cy="54.9" r=".51"/>
<circle cx="125.7" cy="75.2" r=".51"/>
<circle cx="141" cy="123.4" r=".51"/>
<circle cx="125.7" cy="77.7" r=".51"/>
<circle cx="141" cy="52.3" r=".51"/>
<circle cx="141" cy="126" r=".51"/>
<circle cx="125.7" cy="80.3" r=".51"/>
<circle cx="141" cy="128.5" r=".51"/>
<circle cx="125.7" cy="82.8" r=".51"/>
<circle cx="141" cy="49.8" r=".51"/>
<circle cx="125.7" cy="85.3" r=".51"/>
<circle cx="125.7" cy="70.1" r=".51"/>
<circle cx="141" cy="47.2" r=".51"/>
<circle cx="125.7" cy="87.9" r=".51"/>
<circle cx="141" cy="133.6" r=".51"/>
<circle cx="141" cy="44.7" r=".51"/>
<circle cx="141" cy="136.1" r=".51"/>
<circle cx="141" cy="138.7" r=".51"/>
<circle cx="141" cy="42.2" r=".51"/>
<circle cx="141" cy="151.4" r=".51"/>
<circle cx="141" cy="141.2" r=".51"/>
<circle cx="141" cy="39.6" r=".51"/>
<circle cx="141" cy="148.8" r=".51"/>
<circle cx="141" cy="143.8" r=".51"/>
<circle cx="141" cy="146.3" r=".51"/>
<circle cx="125.7" cy="103.1" r=".51"/>
<circle cx="125.7" cy="115.8" r=".51"/>
<circle cx="125.7" cy="47.2" r=".51"/>
<circle cx="141" cy="103.1" r=".51"/>
<circle cx="125.7" cy="113.3" r=".51"/>
<circle cx="125.7" cy="49.8" r=".51"/>
<circle cx="125.7" cy="110.7" r=".51"/>
<circle cx="141" cy="67.6" r=".51"/>
<circle cx="141" cy="105.7" r=".51"/>
<circle cx="125.7" cy="52.3" r=".51"/>
<circle cx="125.7" cy="108.2" r=".51"/>
<circle cx="125.7" cy="105.7" r=".51"/>
<circle cx="125.7" cy="54.9" r=".51"/>
<circle cx="141" cy="65" r=".51"/>
<circle cx="141" cy="70.1" r=".51"/>
<circle cx="125.7" cy="57.4" r=".51"/>
<circle cx="141" cy="110.7" r=".51"/>
<circle cx="125.7" cy="59.9" r=".51"/>
<circle cx="141" cy="62.5" r=".51"/>
<circle cx="141" cy="113.3" r=".51"/>
<circle cx="125.7" cy="62.5" r=".51"/>
<circle cx="141" cy="59.9" r=".51"/>
<circle cx="125.7" cy="65" r=".51"/>
<circle cx="141" cy="115.8" r=".51"/>
<circle cx="125.7" cy="67.6" r=".51"/>
<circle cx="141" cy="118.4" r=".51"/>
<circle cx="141" cy="57.4" r=".51"/>
</g>
<text font-size="2.8" fill="#840000" x="178" y="190.5">Title: 65C02 Prototype PCB</text>
<g font-size="2.1" fill="#840000">
<text x="178" y="178">Filip Piórski</text>
<text x="178" y="184">Sheet: /</text>
<text x="178" y="186.7">File: 65C02.sch</text>
<text x="178" y="196.9">KiCad E.D.A. kicad 5.1.5+dfsg1-2</text>
<text x="178" y="194.1">Size: A4</text>
<text x="200" y="194.1">Date: 2019-12-26</text>
<text x="263" y="194.1">Rev:</text>
<text x="263" y="196.9">Id: 1/1</text>
</g>
<g font-size="1.8" fill="#840000">
<text x="35" y="11.9">1</text>
<text x="85" y="11.9">2</text>
<text x="135" y="11.9">3</text>
<text x="185" y="11.9">4</text>
<text x="235" y="11.9">5</text>
<text x="285" y="11.9">6</text>
<text x="38.3" y="29.2">1</text>
<text x="10.4" y="35.9">A</text>
<text x="285.4" y="35.9">A</text>
<text x="38.3" y="38.1">1</text>
<text x="101.8" y="40.6">1</text>
<text x="106.8" y="38.1">1</text>
<text x="117" y="41.9">1</text>
<text x="122.1" y="39.4">1</text>
<text x="128.4" y="39.4">1</text>
<text x="128.4" y="41.9">3</text>
<text x="137.3" y="39.4">2</text>
<text x="137.3" y="41.9">4</text>
<text x="143.7" y="39.4">1</text>
<text x="148.7" y="41.9">1</text>
<text x="158.9" y="38.1">1</text>
<text x="164" y="40.6">1</text>
<text x="38.3" y="47">1</text>
<text x="101.8" y="45.7">1</text>
<text x="106.8" y="43.2">1</text>
<text x="117" y="47">1</text>
<text x="122.1" y="44.4">1</text>
<text x="128.4" y="44.4">5</text>
<text x="128.4" y="47">7</text>
<text x="137.3" y="44.4">6</text>
<text x="137.3" y="47">8</text>
<text x="143.7" y="44.4">1</text>
<text x="148.7" y="47">1</text>
<text x="158.9" y="43.2">1</text>
<text x="164" y="45.7">1</text>
<text x="101.8" y="50.8">1</text>
<text x="106.8" y="48.3">1</text>
<text x="106.8" y="53.3">1</text>
<text x="117" y="52.1">1</text>
<text x="122.1" y="49.5">1</text>
<text x="127.9" y="52.1">11</text>
<text x="128.4" y="49.5">9</text>
<text x="136.8" y="49.5">10</text>
<text x="136.8" y="52.1">12</text>
<text x="143.7" y="49.5">1</text>
<text x="148.7" y="52.1">1</text>
<text x="158.9" y="53.3">1</text>
<text x="158.9" y="48.3">1</text>
<text x="164" y="50.8">1</text>
<text x="38.3" y="55.9">1</text>
<text x="101.8" y="55.9">1</text>
<text x="106.8" y="58.4">1</text>
<text x="117" y="57.1">1</text>
<text x="122.1" y="54.6">1</text>
<text x="122.1" y="59.7">1</text>
<text x="127.9" y="54.6">13</text>
<text x="127.9" y="57.1">15</text>
<text x="127.9" y="59.7">17</text>
<text x="136.8" y="54.6">14</text>
<text x="136.8" y="57.1">16</text>
<text x="136.8" y="59.7">18</text>
<text x="143.7" y="54.6">1</text>
<text x="143.7" y="59.7">1</text>
<text x="148.7" y="57.1">1</text>
<text x="158.9" y="58.4">1</text>
<text x="164" y="55.9">1</text>
<text x="101.8" y="61">1</text>
<text x="106.8" y="63.5">1</text>
<text x="117" y="62.2">1</text>
<text x="122.1" y="64.8">1</text>
<text x="127.9" y="62.2">19</text>
<text x="127.9" y="64.8">21</text>
<text x="136.8" y="62.2">20</text>
<text x="136.8" y="64.8">22</text>
<text x="143.7" y="64.8">1</text>
<text x="148.7" y="62.2">1</text>
<text x="158.9" y="63.5">1</text>
<text x="164" y="61">1</text>
<text x="101.8" y="66">1</text>
<text x="101.8" y="71.1">1</text>
<text x="106.8" y="68.6">1</text>
<text x="117" y="67.3">1</text>
<text x="122.1" y="69.8">1</text>
<text x="127.9" y="67.3">23</text>
<text x="127.9" y="69.8">25</text>
<text x="136.8" y="67.3">24</text>
<text x="136.8" y="69.8">26</text>
<text x="143.7" y="69.8">1</text>
<text x="148.7" y="67.3">1</text>
<text x="158.9" y="68.6">1</text>
<text x="164" y="71.1">1</text>
<text x="164" y="66">1</text>
<text x="101.8" y="76.2">1</text>
<text x="106.8" y="73.7">1</text>
<text x="117" y="72.4">1</text>
<text x="117" y="77.5">1</text>
<text x="122.1" y="74.9">1</text>
<text x="127.9" y="72.4">27</text>
<text x="127.9" y="74.9">29</text>
<text x="127.9" y="77.5">31</text>
<text x="136.8" y="72.4">28</text>
<text x="136.8" y="74.9">30</text>
<text x="136.8" y="77.5">32</text>
<text x="143.7" y="74.9">1</text>
<text x="148.7" y="72.4">1</text>
<text x="148.7" y="77.5">1</text>
<text x="158.9" y="73.7">1</text>
<text x="164" y="76.2">1</text>
<text x="101.8" y="81.3">1</text>
<text x="106.8" y="78.7">1</text>
<text x="106.8" y="83.8">1</text>
<text x="117" y="82.5">1</text>
<text x="122.1" y="80">1</text>
<text x="127.9" y="80">33</text>
<text x="127.9" y="82.5">35</text>
<text x="136.8" y="80">34</text>
<text x="136.8" y="82.5">36</text>
<text x="143.7" y="80">1</text>
<text x="148.7" y="82.5">1</text>
<text x="158.9" y="78.7">1</text>
<text x="158.9" y="83.8">1</text>
<text x="164" y="81.3">1</text>
<text x="10.4" y="85.9">B</text>
<text x="101.8" y="86.4">1</text>
<text x="117" y="87.6">1</text>
<text x="122.1" y="85.1">1</text>
<text x="127.9" y="85.1">37</text>
<text x="127.9" y="87.6">39</text>
<text x="136.8" y="85.1">38</text>
<text x="136.8" y="87.6">40</text>
<text x="143.7" y="85.1">1</text>
<text x="148.7" y="87.6">1</text>
<text x="164" y="86.4">1</text>
<text x="285.4" y="85.9">B</text>
<text x="106.8" y="101.6">1</text>
<text x="158.9" y="101.6">1</text>
<text x="101.8" y="104.1">1</text>
<text x="106.8" y="106.7">1</text>
<text x="117" y="105.4">1</text>
<text x="122.1" y="107.9">1</text>
<text x="122.1" y="102.9">1</text>
<text x="128.4" y="102.9">1</text>
<text x="128.4" y="105.4">3</text>
<text x="128.4" y="107.9">5</text>
<text x="137.3" y="102.9">2</text>
<text x="137.3" y="105.4">4</text>
<text x="137.3" y="107.9">6</text>
<text x="143.7" y="107.9">1</text>
<text x="143.7" y="102.9">1</text>
<text x="148.7" y="105.4">1</text>
<text x="158.9" y="106.7">1</text>
<text x="164" y="104.1">1</text>
<text x="101.8" y="109.2">1</text>
<text x="106.8" y="111.8">1</text>
<text x="117" y="110.5">1</text>
<text x="122.1" y="113">1</text>
<text x="128.4" y="110.5">7</text>
<text x="128.4" y="113">9</text>
<text x="136.8" y="113">10</text>
<text x="137.3" y="110.5">8</text>
<text x="143.7" y="113">1</text>
<text x="148.7" y="110.5">1</text>
<text x="158.9" y="111.8">1</text>
<text x="164" y="109.2">1</text>
<text x="101.8" y="119.4">1</text>
<text x="101.8" y="114.3">1</text>
<text x="106.8" y="116.8">1</text>
<text x="117" y="115.6">1</text>
<text x="122.1" y="118.1">1</text>
<text x="127.9" y="115.6">11</text>
<text x="127.9" y="118.1">13</text>
<text x="136.8" y="115.6">12</text>
<text x="136.8" y="118.1">14</text>
<text x="143.7" y="118.1">1</text>
<text x="148.7" y="115.6">1</text>
<text x="158.9" y="116.8">1</text>
<text x="164" y="119.4">1</text>
<text x="164" y="114.3">1</text>
<text x="101.8" y="124.5">1</text>
<text x="106.8" y="121.9">1</text>
<text x="117" y="120.6">1</text>
<text x="117" y="125.7">1</text>
<text x="122.1" y="123.2">1</text>
<text x="127.9" y="120.6">15</text>
<text x="127.9" y="123.2">17</text>
<text x="127.9" y="125.7">19</text>
<text x="136.8" y="120.6">16</text>
<text x="136.8" y="123.2">18</text>
<text x="136.8" y="125.7">20</text>
<text x="143.7" y="123.2">1</text>
<text x="148.7" y="120.6">1</text>
<text x="148.7" y="125.7">1</text>
<text x="158.9" y="121.9">1</text>
<text x="164" y="124.5">1</text>
<text x="101.8" y="129.5">1</text>
<text x="106.8" y="127">1</text>
<text x="117" y="130.8">1</text>
<text x="122.1" y="128.3">1</text>
<text x="127.9" y="128.3">21</text>
<text x="127.9" y="130.8">23</text>
<text x="136.8" y="128.3">22</text>
<text x="136.8" y="130.8">24</text>
<text x="143.7" y="128.3">1</text>
<text x="148.7" y="130.8">1</text>
<text x="158.9" y="127">1</text>
<text x="164" y="129.5">1</text>
<text x="10.4" y="135.9">C</text>
<text x="101.8" y="134.6">1</text>
<text x="106.8" y="137.2">1</text>
<text x="106.8" y="132.1">1</text>
<text x="117" y="135.9">1</text>
<text x="122.1" y="133.3">1</text>
<text x="127.9" y="133.3">25</text>
<text x="127.9" y="135.9">27</text>
<text x="136.8" y="133.3">26</text>
<text x="136.8" y="135.9">28</text>
<text x="143.7" y="133.3">1</text>
<text x="148.7" y="135.9">1</text>
<text x="158.9" y="132.1">1</text>
<text x="158.9" y="137.2">1</text>
<text x="164" y="134.6">1</text>
<text x="285.4" y="135.9">C</text>
<text x="101.8" y="139.7">1</text>
<text x="106.8" y="142.2">1</text>
<text x="117" y="141">1</text>
<text x="122.1" y="143.5">1</text>
<text x="122.1" y="138.4">1</text>
<text x="127.9" y="138.4">29</text>
<text x="127.9" y="141">31</text>
<text x="127.9" y="143.5">33</text>
<text x="136.8" y="138.4">30</text>
<text x="136.8" y="141">32</text>
<text x="136.8" y="143.5">34</text>
<text x="143.7" y="138.4">1</text>
<text x="143.7" y="143.5">1</text>
<text x="148.7" y="141">1</text>
<text x="158.9" y="142.2">1</text>
<text x="164" y="139.7">1</text>
<text x="101.8" y="149.9">1</text>
<text x="101.8" y="144.8">1</text>
<text x="106.8" y="147.3">1</text>
<text x="117" y="146">1</text>
<text x="122.1" y="148.6">1</text>
<text x="127.9" y="146">35</text>
<text x="127.9" y="148.6">37</text>
<text x="136.8" y="146">36</text>
<text x="136.8" y="148.6">38</text>
<text x="143.7" y="148.6">1</text>
<text x="148.7" y="146">1</text>
<text x="158.9" y="147.3">1</text>
<text x="164" y="149.9">1</text>
<text x="164" y="144.8">1</text>
<text x="117" y="151.1">1</text>
<text x="127.9" y="151.1">39</text>
<text x="136.8" y="151.1">40</text>
<text x="148.7" y="151.1">1</text>
<text x="10.4" y="185.9">D</text>
<text x="285.4" y="185.9">D</text>
<text x="35" y="199.9">1</text>
<text x="85" y="199.9">2</text>
<text x="135" y="199.9">3</text>
<text x="185" y="199.9">4</text>
<text x="235" y="199.9">5</text>
<text x="285" y="199.9">6</text>
</g>
<g font-size="1.8" fill="#008484">
<text x="37.3" y="26.6">J1</text>
<text x="49.1" y="25.7">+12V</text>
<text x="58.5" y="25.7">PWR_FLAG</text>
<text x="37.3" y="35.5">J2</text>
<text x="49.6" y="34.6">+5V</text>
<text x="58.5" y="34.6">PWR_FLAG</text>
<text x="105.4" y="35.5">J25</text>
<text x="157.9" y="35.5">J127</text>
<text x="100.8" y="38.1">J5</text>
<text x="105.4" y="40.6">J26</text>
<text x="115.5" y="39.3">J45</text>
<text x="120.6" y="36.8">J65</text>
<text x="120.6" y="41.9">J66</text>
<text x="131.9" y="37.1">J85</text>
<text x="143.1" y="41.9">J88</text>
<text x="143.1" y="36.8">J87</text>
<text x="147.7" y="39.3">J107</text>
<text x="157.9" y="40.6">J128</text>
<text x="162.9" y="38.1">J147</text>
<text x="37.3" y="44.4">J3</text>
<text x="49.3" y="43.5">-12V</text>
<text x="58.5" y="43.5">PWR_FLAG</text>
<text x="100.8" y="43.1">J6</text>
<text x="105.4" y="45.7">J27</text>
<text x="115.5" y="44.4">J46</text>
<text x="120.6" y="47">J67</text>
<text x="143.1" y="47">J89</text>
<text x="147.7" y="44.4">J108</text>
<text x="157.9" y="45.7">J129</text>
<text x="162.9" y="43.1">J148</text>
<text x="37.3" y="53.3">J4</text>
<text x="58.5" y="52.4">PWR_FLAG</text>
<text x="100.8" y="48.2">J7</text>
<text x="100.8" y="53.3">J8</text>
<text x="105.4" y="50.8">J28</text>
<text x="115.5" y="49.5">J47</text>
<text x="120.6" y="52">J68</text>
<text x="143.1" y="52">J90</text>
<text x="147.7" y="49.5">J109</text>
<text x="157.9" y="50.8">J130</text>
<text x="162.9" y="53.3">J150</text>
<text x="162.9" y="48.2">J149</text>
<text x="100.8" y="58.4">J9</text>
<text x="105.4" y="55.8">J29</text>
<text x="115.5" y="54.6">J48</text>
<text x="115.5" y="59.7">J49</text>
<text x="120.6" y="57.1">J69</text>
<text x="143.1" y="57.1">J91</text>
<text x="147.7" y="59.7">J111</text>
<text x="147.7" y="54.6">J110</text>
<text x="157.9" y="55.8">J131</text>
<text x="162.9" y="58.4">J151</text>
<text x="49" y="61.2">GND</text>
<text x="100.3" y="63.5">J10</text>
<text x="105.4" y="60.9">J30</text>
<text x="115.5" y="64.7">J50</text>
<text x="120.6" y="62.2">J70</text>
<text x="143.1" y="62.2">J92</text>
<text x="147.7" y="64.7">J112</text>
<text x="157.9" y="60.9">J132</text>
<text x="162.9" y="63.5">J152</text>
<text x="100.3" y="68.5">J11</text>
<text x="105.4" y="66">J31</text>
<text x="105.4" y="71.1">J32</text>
<text x="115.5" y="69.8">J51</text>
<text x="120.6" y="67.3">J71</text>
<text x="143.1" y="67.3">J93</text>
<text x="147.7" y="69.8">J113</text>
<text x="157.9" y="71.1">J134</text>
<text x="157.9" y="66">J133</text>
<text x="162.9" y="68.5">J153</text>
<text x="100.3" y="73.6">J12</text>
<text x="105.4" y="76.2">J33</text>
<text x="115.5" y="74.9">J52</text>
<text x="120.6" y="72.4">J72</text>
<text x="120.6" y="77.4">J73</text>
<text x="143.1" y="72.4">J94</text>
<text x="143.1" y="77.4">J95</text>
<text x="147.7" y="74.9">J114</text>
<text x="157.9" y="76.2">J135</text>
<text x="162.9" y="73.6">J154</text>
<text x="100.3" y="78.7">J13</text>
<text x="100.3" y="83.8">J14</text>
<text x="105.4" y="81.2">J34</text>
<text x="115.5" y="80">J53</text>
<text x="120.6" y="82.5">J74</text>
<text x="143.1" y="82.5">J96</text>
<text x="147.7" y="80">J115</text>
<text x="157.9" y="81.2">J136</text>
<text x="162.9" y="78.7">J155</text>
<text x="162.9" y="83.8">J156</text>
<text x="115.5" y="85.1">J54</text>
<text x="147.7" y="85.1">J116</text>
<text x="100.3" y="101.6">J15</text>
<text x="105.4" y="99">J35</text>
<text x="120.6" y="100.3">J75</text>
<text x="131.9" y="100.6">J86</text>
<text x="143.1" y="100.3">J97</text>
<text x="157.9" y="99">J137</text>
<text x="162.9" y="101.6">J157</text>
<text x="100.3" y="106.6">J16</text>
<text x="105.4" y="104.1">J36</text>
<text x="115.5" y="107.9">J56</text>
<text x="115.5" y="102.8">J55</text>
<text x="120.6" y="105.4">J76</text>
<text x="143.1" y="105.4">J98</text>
<text x="147.7" y="107.9">J118</text>
<text x="147.7" y="102.8">J117</text>
<text x="157.9" y="104.1">J138</text>
<text x="162.9" y="106.6">J158</text>
<text x="100.3" y="111.7">J17</text>
<text x="105.4" y="109.2">J37</text>
<text x="115.5" y="113">J57</text>
<text x="120.6" y="110.5">J77</text>
<text x="143.1" y="110.5">J99</text>
<text x="147.7" y="113">J119</text>
<text x="157.9" y="109.2">J139</text>
<text x="162.9" y="111.7">J159</text>
<text x="100.3" y="116.8">J18</text>
<text x="105.4" y="119.3">J39</text>
<text x="105.4" y="114.3">J38</text>
<text x="115.5" y="118.1">J58</text>
<text x="120.6" y="115.5">J78</text>
<text x="142.6" y="115.5">J100</text>
<text x="147.7" y="118.1">J120</text>
<text x="157.9" y="119.3">J141</text>
<text x="157.9" y="114.3">J140</text>
<text x="162.9" y="116.8">J160</text>
<text x="100.3" y="121.9">J19</text>
<text x="105.4" y="124.4">J40</text>
<text x="115.5" y="123.2">J59</text>
<text x="120.6" y="125.7">J80</text>
<text x="120.6" y="120.6">J79</text>
<text x="142.6" y="125.7">J102</text>
<text x="142.6" y="120.6">J101</text>
<text x="147.7" y="123.2">J121</text>
<text x="157.9" y="124.4">J142</text>
<text x="162.9" y="121.9">J161</text>
<text x="100.3" y="127">J20</text>
<text x="105.4" y="129.5">J41</text>
<text x="115.5" y="128.2">J60</text>
<text x="120.6" y="130.8">J81</text>
<text x="142.6" y="130.8">J103</text>
<text x="147.7" y="128.2">J122</text>
<text x="157.9" y="129.5">J143</text>
<text x="162.9" y="127">J162</text>
<text x="100.3" y="137.1">J22</text>
<text x="100.3" y="132">J21</text>
<text x="105.4" y="134.6">J42</text>
<text x="115.5" y="133.3">J61</text>
<text x="120.6" y="135.9">J82</text>
<text x="142.6" y="135.9">J104</text>
<text x="147.7" y="133.3">J123</text>
<text x="157.9" y="134.6">J144</text>
<text x="162.9" y="132">J163</text>
<text x="162.9" y="137.1">J164</text>
<text x="100.3" y="142.2">J23</text>
<text x="105.4" y="139.7">J43</text>
<text x="115.5" y="143.5">J63</text>
<text x="115.5" y="138.4">J62</text>
<text x="120.6" y="140.9">J83</text>
<text x="142.6" y="140.9">J105</text>
<text x="147.7" y="138.4">J124</text>
<text x="147.7" y="143.5">J125</text>
<text x="157.9" y="139.7">J145</text>
<text x="162.9" y="142.2">J165</text>
<text x="100.3" y="147.3">J24</text>
<text x="105.4" y="144.7">J44</text>
<text x="115.5" y="148.6">J64</text>
<text x="120.6" y="146">J84</text>
<text x="142.6" y="146">J106</text>
<text x="147.7" y="148.6">J126</text>
<text x="157.9" y="144.7">J146</text>
<text x="162.9" y="147.3">J166</text>
</g>
</svg>
